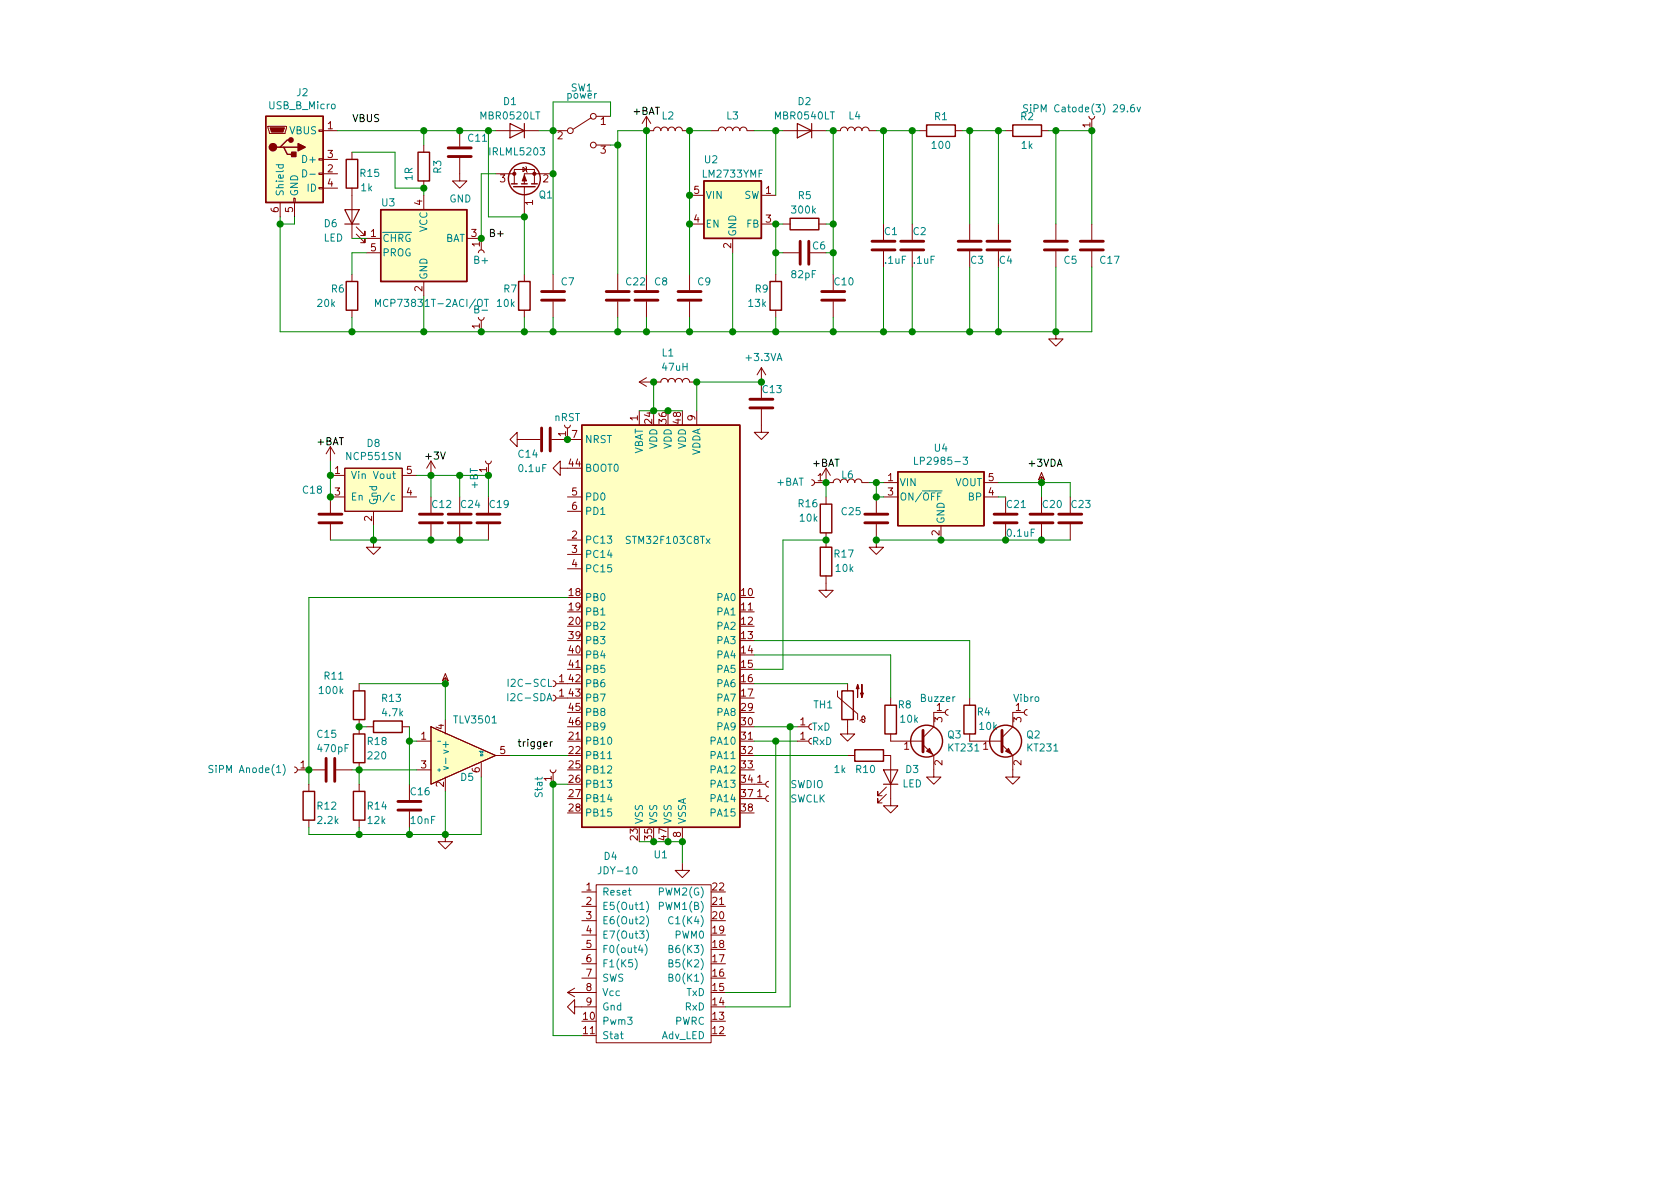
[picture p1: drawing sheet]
<svg xmlns="http://www.w3.org/2000/svg" width="297mm" height="210mm" viewBox="0 0 297 210" stroke-linecap="round" stroke-linejoin="round" font-family="sans-serif">
<g fill="none" stroke="#840000" stroke-width=".25">
<path d="M47 20.6h10.1v15.2h-10.1zM49.5 26h.7l.6 1.3h1.3M50.2 26h2.5M51.4 24.8h-.6l-1.3 1.2h-.6M61.2 28.2h2v5.1h-2zM67.3 37.1h15.2v12.7h-15.2zM73.9 26.9h2v5.1h-2zM90.4 32.5h1M90.8 33h3.8M92.2 32.5h1M94 32.5h1M124.5 32h10.1v10.2h-10.1z"/>
<path d="M139.7 38.6h5.1v2h-5.1zM163.8 22.1h5.1v2h-5.1zM179.1 22.1h5v2h-5zM61.2 49.8h2v5.1h-2zM91.7 49.8h2v5.1h-2zM136.1 49.8h2.1v5.1h-2.1zM102.9 75.2h27.9v71.1h-27.9zM145 96.8h2.1v5h-2.1zM145 89.1h2.1v5.1h-2.1zM158.7 83.4h15.3v9.6h-15.3zM53.6 139.9h2v5.1h-2zM62.5 129.8h2v5.1h-2z"/>
<path d="M62.5 122.2h2v5h-2zM62.5 139.9h2v5.1h-2zM66 127.5h5.1v2h-5.1zM148.8 122.2h2.1v5h-2.1zM151.1 132.6h5.1v2h-5.1zM156.5 124.7h2v5.1h-2zM170.4 124.7h2.1v5.1h-2.1z"/>
<circle cx="92.7" cy="31.6" r="2.82"/>
<circle cx="163.8" cy="131.1" r="2.82"/>
<circle cx="177.8" cy="131.1" r="2.82"/>
</g>
<g fill="none" stroke="#840000" stroke-width=".18">
<path d="M47.4 22.3h3.3v.3l-.3 1h-2.8zM49.5 35.8v2.5M51.9 35h.3v.8h-.3zM52.1 35.8v2.5M56.4 33.1h.7v.3h-.7zM56.4 30.6h.7v.3h-.7zM56.4 28.1h.7v.2h-.7zM56.4 23h.7v.2h-.7zM57.1 30.7h2.6M57.1 23.1h2.6M57.1 28.2h2.6M57.1 33.3h2.6"/>
<path d="M62.2 26.9v1.3M62.2 33.3v8.9M74.9 25.6v1.3M74.9 32v1.3M74.9 34.5v2.6M81.3 27.9v4.1h1.2l-1.2 1.3-1.3-1.3h1.3M81.3 23.1v2.8M87.6 30.7h3.3M87.6 23.1h7.6M90.9 30.7v-.7h3.6v2.5M90.9 30.7v1.8M92.5 29.6l.6 .4-.6 .3z"/>
<path d="M92.7 33v.2M92.7 33.3v5M93 29.5l.1 .1v.7l.1 .2M97.8 30.7h-5.1v1.8M97.8 23.1h2.5M104.5 20.8l-3.2 2.1M105.4 20.6h2.5M105.4 25.6h2.5M114.3 20.6v2.5h1.3a.63 .63 0 0 1 .6-.6 .63 .63 0 0 1 .6 .6 .63 .63 0 0 1 .7-.6 .63 .63 0 0 1 .6 .6 .63 .63 0 0 1 .6-.6 .63 .63 0 0 1 .7 .6 .63 .63 0 0 1 .6-.6 .63 .63 0 0 1 .6 .6h1.3M114.3 20.6l-.8 1.2M114.3 20.6l.8 1.2M121.9 34.5h2.6"/>
<path d="M121.9 39.6h2.6M125.7 23.1h1.3a.63 .63 0 0 1 .6-.6 .63 .63 0 0 1 .7 .6 .63 .63 0 0 1 .6-.6 .63 .63 0 0 1 .6 .6 .63 .63 0 0 1 .7-.6 .63 .63 0 0 1 .6 .6 .63 .63 0 0 1 .6-.6 .63 .63 0 0 1 .7 .6h1.2M134.6 34.5h2.6M134.6 39.6h2.6M138.4 23.1h7.6M138.4 39.6h1.3M144.8 39.6h1.2M147.3 23.1h1.3a.63 .63 0 0 1 .6-.6 .63 .63 0 0 1 .7 .6 .63 .63 0 0 1 .6-.6 .63 .63 0 0 1 .6 .6 .63 .63 0 0 1 .7-.6 .63 .63 0 0 1 .6 .6 .63 .63 0 0 1 .6-.6 .63 .63 0 0 1 .7 .6h1.2M156.2 39.6v2.8M161.3 39.6v2.8M162.6 23.1h1.2M168.9 23.1h1.3"/>
<path d="M171.4 39.6v2.8M176.5 39.6v2.8M177.8 23.1h1.3M184.1 23.1h1.3M186.7 39.6v2.8M192.5 20.6l.1 .3 .4 .2 .3-.1 .2-.4M193 21.1v2M193 39.6v2.8M62.2 48.5v1.3M62.2 54.9v1.2M63 41.4l1.5 1.5v-.7v.7h-.7M63 40.1l1.5 1.6v-.8v.8h-.7"/>
<path d="M64.8 42.2h2.5M64.8 44.7h2.5M74.9 49.8v2.5M82.5 42.2h2.6v2M84.6 44.7l.1-.3 .3-.2 .4 .1 .2 .4M84.6 56.1l.1 .3 .3 .2 .4-.1 .2-.4M85.1 56.7v2M92.7 48.5v1.3M92.7 54.9v1.2M97.8 48.5v2.8M97.8 53.3v2.8M109.2 48.5v2.8"/>
<path d="M109.2 53.3v2.8M114.3 48.5v2.8M114.3 53.3v2.8M121.9 48.5v2.8M121.9 53.3v2.8M129.5 42.2v2.5M137.2 48.5v1.3M137.2 54.9v1.2M138.4 44.7h2.8M147.3 48.5v2.8M147.3 53.3v2.8M156.2 44.4v2.8"/>
<path d="M161.3 44.4v2.8M171.4 44.4v2.8M176.5 44.4v2.8M186.7 58.7v1.2h1.3l-1.3 1.3-1.3-1.3h1.3M186.7 44.4v2.8M193 44.4v2.8M58.4 79v2.5M58.4 79l-.7 1.3M58.4 79l.8 1.3M91.4 77.7v-1.3l-1.2 1.3 1.2 1.3v-1.3h4.1M97.5 77.7h5.4M99.8 75.2l.1 .3 .4 .2 .3-.1 .2-.4"/>
<path d="M100.3 75.7v2M113 67.6h3.8a.63 .63 0 0 1 .7-.7 .63 .63 0 0 1 .6 .7 .63 .63 0 0 1 .6-.7 .63 .63 0 0 1 .7 .7 .63 .63 0 0 1 .6-.7 .63 .63 0 0 1 .6 .7 .63 .63 0 0 1 .7-.7 .63 .63 0 0 1 .6 .7h1.3M113 72.6v2.6M113 67.6l1.3 .7M114.3 66.8l-1.3 .8M123.2 72.6v2.6M134.6 72.4v4h1.3l-1.3 1.3-1.3-1.3h1.3M134.6 65v5.4M134.6 65l-.7 1.3M134.6 65l.8 1.3M58.4 92.7v2.8M58.4 84.1h2.6"/>
<path d="M61 82.8h10.1v7.6h-10.1zM61 87.9h-2.6v2.8M66 95.5v1.3h1.3l-1.3 1.2-1.2-1.2h1.2M66 90.4v2.6M71.1 87.9h2.6M71.1 84.1h2.6M76.2 81.5v2.6M76.2 87.9v2.8M76.2 92.7v2.8M76.2 81.5l-.8 1.3M76.2 81.5l.8 1.3M81.3 87.9v2.8"/>
<path d="M81.3 92.7v2.8M85.9 81.5l.1 .3 .3 .2 .4-.1 .2-.4M86.4 82.1v2M86.4 87.9v2.8M86.4 92.7v2.8M99.1 82.8v-1.3l-1.3 1.3 1.3 1.3v-1.3h1.2M100.3 95.5h2.6M100.3 98h2.6M100.3 87.9h2.6M100.3 90.4h2.6M143.5 84.8l.3 .2 .2 .2-.1 .5-.4 .1M144 85.3h3.3a.63 .63 0 0 1 .7-.6 .63 .63 0 0 1 .6 .6 .63 .63 0 0 1 .6-.6 .63 .63 0 0 1 .7 .6 .63 .63 0 0 1 .6-.6 .63 .63 0 0 1 .6 .6 .63 .63 0 0 1 .7-.6 .63 .63 0 0 1 .6 .6h1.3"/>
<path d="M146 82.8v2.5M146 87.9v1.2M146 94.2v2.6M146 82.8l-.7 1.3M146 82.8l.8 1.3M154.9 92.7v4.1h1.3l-1.3 1.2-1.2-1.2h1.2M154.9 87.9v2.8M156.2 87.9h2.5M156.2 85.3h2.5M166.4 93v2.5M174 87.9h2.5M174 85.3h2.5"/>
<path d="M177.8 87.9v2.8M177.8 92.7v2.8M184.1 84.3v1M184.1 83.6l.6 1.2-.6-.5-.5 .5zM184.1 87.9v2.8M184.1 92.7v2.8M189.2 87.9v2.8M189.2 92.7v2.8M78.7 119.9v1M78.7 119.1l.5 1.3-.5-.5-.5 .5zM100.3 100.6h2.6M146 101.8v2.6h1.3l-1.3 1.3-1.2-1.3h1.2"/>
<path d="M52.1 135.6l.3 .2 .2 .2-.1 .5-.4 .1M52.6 136.1h4.8M54.6 138.7v1.2M59.4 136.1h2.8M63.5 120.9v1.3M63.5 127.2v2.6M63.5 134.9v1.2M63.5 138.7v1.2M64.8 128.5h1.2M71.1 128.5h1.3M72.4 138.7v2.8M73.7 136.1h2.5"/>
<path d="M73.7 131.1h2.5M76.2 128.5l11.4 5.1-11.4 5.1zM78.7 127.2v2.6M78.7 137.4v2.5M85.1 134.9v2.5M87.6 133.6h2.6M97.3 136.1l.1 .3 .3 .2 .4-.1 .2-.4M97.8 120.4l.3 .1 .2 .3-.1 .4-.4 .2M97.8 122.9l.3 .2 .2 .2-.1 .5-.4 .1M97.8 136.7v2M98.3 120.9h2M98.3 123.4h2"/>
<path d="M133.3 138.7h2.1M135.9 138.2l-.3 .1-.2 .3 .1 .4 .4 .2M141 131.1h2M141 128.5h2M143.5 130.6l-.3 .1-.2 .3 .1 .4 .4 .2M148.1 122.2v1l3.5 3v1M149.9 127.2v2.6h-1.3l1.3 1.3 1.2-1.3h-1.2M149.9 133.6h1.2M149.9 120.9v1.3M153 127.1l-.1-.1v-.3l-.3-.1-.2 .2v.8l.2 .2 .3-.2v-.2l-.3-.2-.4 .1-.2 .2M156.2 133.6h1.3v8.9h-1.3l1.3 1.3 1.2-1.3h-1.2M156.7 139.2l-1.5 1.5v-.8v.8h.8"/>
<path d="M157.5 123.4v1.3M157.5 129.8v1.3h5.7M163.2 131.7l1.9 1.9v3.8h1.3l-1.3 1.3-1.3-1.3h1.3M167.1 126h-2v2.5l-1.9 1.9M167.6 125.5l-.3 .1-.2 .3 .1 .4 .4 .2M171.4 123.4v1.3M171.4 129.8v1.3h5.8M177.2 131.7l1.9 1.9v3.8h1.2l-1.2 1.3-1.3-1.3h1.3M181.1 126h-2v2.5l-1.9 1.9M181.6 125.5l-.3 .1-.2 .3 .1 .4 .4 .2M54.6 145v1.3M63.5 145v1.3"/>
<path d="M72.4 143.5v2.8M78.7 147.6v1.2h1.3l-1.3 1.3-1.2-1.3h1.2M102.9 157.7h2.5M105.4 156.5h20.3v27.9h-20.3zM120.6 152.6v1.3h1.3l-1.3 1.3-1.2-1.3h1.2M120.6 146.3v2.5M133.3 141.2h2.1M135.9 140.7l-.3 .1-.2 .3 .1 .4 .4 .2M156.7 140.5l-1.5 1.5v-.8v.8h.8M100.3 175.5h5.1M100.3 175.5l1.3 .8M101.6 178v-1.2l-1.3 1.2 1.3 1.3v-1.3h3.8"/>
<path d="M101.6 174.7l-1.3 .8M102.9 160.3h2.5M102.9 162.8h2.5M102.9 165.3h2.5M102.9 167.9h2.5M102.9 170.4h2.5M102.9 173h2.5"/>
<circle cx="100.8" cy="23.1" r=".51"/>
<circle cx="104.9" cy="20.6" r=".51"/>
<circle cx="104.9" cy="25.6" r=".51"/>
</g>
<g fill="#ffffc2" stroke="#ffffc2" stroke-width=".18">
<path d="M102.9 75.2h27.9v71.1h-27.9z"/>
<path d="M67.3 37.1h15.2v12.7h-15.2z"/>
<path d="M158.7 83.4h15.3v9.6h-15.3z"/>
<path d="M76.2 128.5l11.4 5.1-11.4 5.1z"/>
<path d="M124.5 32h10.1v10.2h-10.1z"/>
<path d="M61 82.8h10.1v7.6h-10.1z"/>
<path d="M47 20.6h10.1v15.2h-10.1z"/>
</g>
<g fill="none" stroke="#008484" stroke-width=".18">
<path d="M181.7 18.6l-.5-.1-.2 .1 .1 .5 .5 .2 .1 .3-.2 .2-.5-.1M200.5 18.5l-.4 .1a.87 .87 0 0 0 0 1.2l.5-.1v-.6l-.5-.1-.2 .2M201 18.9l.3 .9 .4-.9M48.8 29.1h1.3M49.3 29.1v.4l.2 .2 .5-.1v-.5M53.5 30a.64 .64 0 0 1 .7 .7 .64 .64 0 0 1-.7 .6zM54.8 30.8h1M66.4 54.2v-1.3l.4 .9 .5-.9v1.3M85.6 52.9h.8M86 52.9v1.3M161.7 80.8v1.3h.6M165.5 86.8h1.1"/>
<path d="M166.4 87.2h-.6v1.2M170.3 80.8h.8l-.4 .5 .3 .2v.5l-.2 .1-.5-.1M37.6 135.4h-.4l-.2 .1v.3l.5 .3 .1 .3-.2 .2h-.5M50.1 135.2a1.47 1.47 0 0 1 0 1.9M77.4 131.1h.5M78.5 135.5l.8 .3-.8 .3M78.8 134.1v.9M107.4 134.2h.8M114.3 159.4a1.47 1.47 0 0 1 0 1.9M112.3 169.5a1.47 1.47 0 0 1 0 2M113.2 167.1l-.3 .9h.8M114 167a1.47 1.47 0 0 1 0 1.9"/>
<path d="M114.3 161.9a1.47 1.47 0 0 1 0 1.9M114.3 164.5a1.47 1.47 0 0 1 0 1.9M118.3 172.9l.5-.1 .1-.2v-.2l-.6-.1v1.2h.5l.1-.1 .1-.3-.3-.2M118.3 170.3h.5l.1-.2v-.3l-.6-.1v1.3h.5l.1-.1 .1-.3-.3-.3M118.3 167.8l.5-.1 .1-.2v-.2l-.6-.1v1.2h.5l.1-.1 .1-.3-.3-.2M119 162.2a.6 .6 0 0 0-.8 .5 .6 .6 0 0 0 .6 .7l.2-.2M109.7 182.8h.5M109.9 182.4v1.1l.3 .2"/>
</g>
<g fill="#840000" stroke="#840000" stroke-width=".18">
<path d="M92.7 31l.4 1h-.8z"/>
<path d="M177.8 132.8l.5-.5 .5 1z"/>
<path d="M163.8 132.8l.5-.5 .5 1z"/>
<path d="M152.4 121v2.3l-.3-.8h.6l-.3 .8z"/>
<path d="M151.6 121l.3 .8h-.5l.2-.8v2.3z"/>
<path d="M47.8 22.6h2.5l-.3 .8h-2z"/>
<circle cx="94.5" cy="30.7" r=".28"/>
<circle cx="90.9" cy="30.7" r=".28"/>
</g>
<g fill="none" stroke="#840000" stroke-width=".51">
<path d="M79.2 27.7h4.1M79.2 26.2h4.1M95.8 53.1h4M95.8 51.6h4M107.2 53.1h4.1M107.2 51.6h4.1M112.3 53.1h4M112.3 51.6h4M119.9 53.1h4.1M119.9 51.6h4.1M141.5 42.7v4M143 42.7v4"/>
<path d="M145.3 53.1h4.1M145.3 51.6h4.1M154.2 44.2h4M154.2 42.7h4M159.3 44.2h4M159.3 42.7h4M169.4 44.2h4.1M169.4 42.7h4.1M174.5 44.2h4.1M174.5 42.7h4.1M184.7 44.2h4M184.7 42.7h4"/>
<path d="M191 44.2h4.1M191 42.7h4.1M95.8 75.7v4.1M97.3 75.7v4.1M132.6 72.1h4.1M132.6 70.6h4.1M56.4 92.5h4.1M56.4 90.9h4.1M74.2 92.5h4M74.2 90.9h4M79.2 92.5h4.1M79.2 90.9h4.1"/>
<path d="M84.3 92.5h4.1M84.3 90.9h4.1M152.9 92.5h4.1M152.9 90.9h4.1M175.8 92.5h4M175.8 90.9h4M182.1 92.5h4.1M182.1 90.9h4.1M187.2 92.5h4.1M187.2 90.9h4.1M57.7 134.1v4.1M59.2 134.1v4.1"/>
<path d="M163.2 129.2v3.8M177.2 129.2v3.8M70.4 143.3h4M70.4 141.7h4"/>
</g>
<path d="M61 37.1h2.5l-1.3 2.5zM61 39.6h2.5M90.2 21.8l2.5 1.3-2.5 1.3zM92.7 21.8v2.6M141 21.8l2.5 1.3-2.5 1.3zM143.5 21.8v2.6M156.2 136.1h2.5l-1.2 2.6zM156.2 138.7h2.5" fill="none" stroke="#840000" stroke-width=".2"/>
<g fill="#840000" stroke="#840000" stroke-width=".25">
<path d="M51.6 26.9h.7v.8h-.7z"/>
<path d="M52.7 25.4l1.3 .6-1.3 .7z"/>
<circle cx="48.3" cy="26" r=".63"/>
<circle cx="51.4" cy="24.8" r=".38"/>
</g>
<g fill="none" stroke="#008400" stroke-width=".18">
<path d="M49.5 38.3v20.4h143.5v-11.5M52.1 38.3v1.3h-2.6M59.7 23.1h27.9M62.2 26.9h7.6v6.4h5.1v1.2M74.9 23.1v2.5M86.4 23.1v15.2h6.3v10.2M87.6 30.7h-2.5v11.5M95.2 23.1h2.6M107.9 20.6v-2.6h-10.1v30.5M107.9 25.6h1.3M125.7 23.1h-3.8v25.4M133.3 23.1h5.1"/>
<path d="M137.2 23.1v11.4M138.4 39.6h-1.2v8.9M146 23.1h1.3v25.4M146 39.6h1.3M154.9 23.1h7.7M156.2 23.1v16.5M161.3 23.1v16.5M170.2 23.1h7.6M171.4 23.1v16.5M176.5 23.1v16.5M185.4 23.1h7.6v16.5M186.7 23.1v16.5"/>
<path d="M62.2 42.2h2.6M62.2 56.1v2.6M64.8 44.7h-2.6v3.8M74.9 52.3v6.4M92.7 56.1v2.6M97.8 56.1v2.6M109.2 48.5v-25.4h5.1v25.4M109.2 56.1v2.6M114.3 56.1v2.6M121.9 56.1v2.6M129.5 44.7v14M137.2 56.1v2.6"/>
<path d="M137.2 44.7h1.2M146 44.7h1.3M147.3 56.1v2.6M156.2 47.2v11.5M161.3 47.2v11.5M171.4 47.2v11.5M176.5 47.2v11.5M186.7 47.2v11.5M113 72.6h7.6M115.6 67.6v5M134.6 67.6h-11.4v5M58.4 95.5h28"/>
<path d="M58.4 81.5v6.4M66 93v2.5M73.7 84.1h12.7v3.8M76.2 84.1v3.8M81.3 84.1v3.8M146 95.5h-7.6v22.9h-5.1M146 85.3v2.6M153.7 85.3h2.5M154.9 95.5h34.3M154.9 85.3v2.6h1.3M176.5 85.3h12.7v2.6M176.5 87.9h1.3"/>
<path d="M184.1 85.3v2.6M100.3 105.7h-45.7v33M133.3 115.8h24.2v7.6M133.3 113.3h38.1v10.1M62.2 136.1h11.5M63.5 128.5h1.3M63.5 120.9h15.2v6.3M63.5 136.1v2.6M72.4 131.1h1.3M72.4 128.5v10.2M78.7 139.9v7.7M85.1 137.4v10.2h-30.5v-1.3"/>
<path d="M90.2 133.6h10.1M100.3 138.7h-2.5v44.4h5.1M133.3 128.5h7.7M133.3 133.6h16.6M133.3 131.1h7.7M133.3 120.9h16.6M137.2 131.1v44.4h-8.9M139.7 128.5v49.5h-11.4M63.5 146.3v1.3M72.4 146.3v1.3M113 148.8h7.6v3.8"/>
</g>
<path d="M77.9 79.9l.4 1.3 .4-1.3M97.3 131.2v.8M97.7 131.2l-.4 .2" fill="none" stroke="#000" stroke-width=".18"/>
<g fill="#008400" stroke="#008400" stroke-width=".25">
<circle cx="97.8" cy="138.7" r=".51"/>
<circle cx="176.5" cy="23.1" r=".51"/>
<circle cx="72.4" cy="131.1" r=".51"/>
<circle cx="137.2" cy="39.6" r=".51"/>
<circle cx="134.6" cy="67.6" r=".51"/>
<circle cx="171.5" cy="58.7" r=".51"/>
<circle cx="78.7" cy="120.9" r=".51"/>
<circle cx="86.4" cy="84.1" r=".51"/>
<circle cx="81.3" cy="95.5" r=".51"/>
<circle cx="176.5" cy="58.7" r=".51"/>
<circle cx="123.2" cy="67.6" r=".51"/>
<circle cx="137.2" cy="23.1" r=".51"/>
<circle cx="137.2" cy="58.7" r=".51"/>
<circle cx="115.6" cy="67.6" r=".51"/>
<circle cx="121.9" cy="39.6" r=".51"/>
<circle cx="171.5" cy="23.1" r=".51"/>
<circle cx="129.5" cy="58.7" r=".51"/>
<circle cx="161.3" cy="58.7" r=".51"/>
<circle cx="147.3" cy="58.7" r=".51"/>
<circle cx="146.1" cy="95.5" r=".51"/>
<circle cx="139.7" cy="128.5" r=".51"/>
<circle cx="156.2" cy="23.1" r=".51"/>
<circle cx="137.2" cy="131.1" r=".51"/>
<circle cx="156.2" cy="58.7" r=".51"/>
<circle cx="161.3" cy="23.1" r=".51"/>
<circle cx="92.7" cy="38.3" r=".51"/>
<circle cx="74.9" cy="33.3" r=".51"/>
<circle cx="85.1" cy="58.7" r=".51"/>
<circle cx="92.7" cy="58.7" r=".51"/>
<circle cx="97.8" cy="30.7" r=".51"/>
<circle cx="184.2" cy="95.5" r=".51"/>
<circle cx="193" cy="23.1" r=".51"/>
<circle cx="86.4" cy="23.1" r=".51"/>
<circle cx="97.8" cy="23.1" r=".51"/>
<circle cx="109.2" cy="58.7" r=".51"/>
<circle cx="184.2" cy="85.3" r=".51"/>
<circle cx="81.3" cy="23.1" r=".51"/>
<circle cx="121.9" cy="23.1" r=".51"/>
<circle cx="76.2" cy="84.1" r=".51"/>
<circle cx="97.8" cy="58.7" r=".51"/>
<circle cx="154.9" cy="95.5" r=".51"/>
<circle cx="137.2" cy="44.7" r=".51"/>
<circle cx="114.3" cy="23.1" r=".51"/>
<circle cx="114.3" cy="58.7" r=".51"/>
<circle cx="177.8" cy="95.5" r=".51"/>
<circle cx="166.4" cy="95.5" r=".51"/>
<circle cx="147.3" cy="44.7" r=".51"/>
<circle cx="72.4" cy="147.6" r=".51"/>
<circle cx="154.9" cy="85.3" r=".51"/>
<circle cx="154.9" cy="87.9" r=".51"/>
<circle cx="54.6" cy="136.1" r=".51"/>
<circle cx="58.4" cy="84.1" r=".51"/>
<circle cx="85.1" cy="42.2" r=".51"/>
<circle cx="186.7" cy="23.1" r=".51"/>
<circle cx="78.7" cy="147.6" r=".51"/>
<circle cx="118.1" cy="72.6" r=".51"/>
<circle cx="186.7" cy="58.7" r=".51"/>
<circle cx="115.6" cy="72.6" r=".51"/>
<circle cx="100.3" cy="77.7" r=".51"/>
<circle cx="118.1" cy="148.8" r=".51"/>
<circle cx="115.6" cy="148.8" r=".51"/>
<circle cx="120.7" cy="148.8" r=".51"/>
<circle cx="74.9" cy="23.1" r=".51"/>
<circle cx="74.9" cy="58.7" r=".51"/>
<circle cx="62.2" cy="58.7" r=".51"/>
<circle cx="76.2" cy="95.5" r=".51"/>
<circle cx="147.3" cy="23.1" r=".51"/>
<circle cx="66" cy="95.5" r=".51"/>
<circle cx="58.4" cy="87.9" r=".51"/>
<circle cx="81.3" cy="84.1" r=".51"/>
<circle cx="63.5" cy="128.5" r=".51"/>
<circle cx="147.3" cy="39.6" r=".51"/>
<circle cx="63.5" cy="147.6" r=".51"/>
<circle cx="121.9" cy="34.5" r=".51"/>
<circle cx="121.9" cy="58.7" r=".51"/>
<circle cx="63.5" cy="136.1" r=".51"/>
<circle cx="146.1" cy="85.3" r=".51"/>
<circle cx="49.5" cy="39.6" r=".51"/>
<circle cx="109.2" cy="25.6" r=".51"/>
</g>
<g font-size="1.8" fill="#008484">
<text x="52.5" y="17">J2</text>
<text x="100.3" y="17.4">power</text>
<text x="101" y="16.2">SW1</text>
<text x="47.6" y="19.3">USB_B_Micro</text>
<text x="51.2" y="23.7">VBUS</text>
<text x="85.1" y="21.1">MBR0520LT</text>
<text x="89.1" y="18.6">D1</text>
<text x="117.1" y="21.1">L2</text>
<text x="128.5" y="21.1">L3</text>
<text x="137.2" y="21.1">MBR0540LT</text>
<text x="141.1" y="18.6">D2</text>
<text x="150.1" y="21.1">L4</text>
<text x="165.3" y="21.3">R1</text>
<text x="180.5" y="21.3">R2</text>
<text x="182.3" y="19.9">SiPM Catode(3) 29.6v</text>
<text x="53.8" y="28.8">D+</text>
<text x="82.8" y="25.1">C11</text>
<text x="86.8" y="27.5">IRLML5203</text>
<text x="124.6" y="28.9">U2</text>
<text x="164.9" y="26.3">100</text>
<text x="180.6" y="26.3">1k</text>
<text x="50.2" y="34.8" transform="rotate(-90 50.2 34.8)">Shield</text>
<text x="52.7" y="34.8" transform="rotate(-90 52.7 34.8)">GND</text>
<text x="54.4" y="33.9">ID</text>
<text x="63.8" y="31.3">R15</text>
<text x="63.9" y="33.8">1k</text>
<text x="72.9" y="31.9" transform="rotate(-90 72.9 31.9)">1R</text>
<text x="78" y="30.6" transform="rotate(-90 78 30.6)">R3</text>
<text x="79.5" y="35.8">GND</text>
<text x="95.4" y="35.1">Q1</text>
<text x="124.4" y="31.4">LM2733YMF</text>
<text x="124.7" y="35.2">VIN</text>
<text x="131.5" y="35.2">SW</text>
<text x="141.2" y="35.2">R5</text>
<text x="57.4" y="40.2">D6</text>
<text x="67.5" y="36.5">U3</text>
<text x="75.6" y="41.1" transform="rotate(-90 75.6 41.1)">VCC</text>
<text x="124.7" y="40.3">EN</text>
<text x="130.2" y="41.9" transform="rotate(-90 130.2 41.9)">GND</text>
<text x="132" y="40.3">FB</text>
<text x="140.1" y="37.8">300k</text>
<text x="156.4" y="41.6">C1</text>
<text x="161.5" y="41.6">C2</text>
<text x="57.2" y="42.7">LED</text>
<text x="67.6" y="42.8">CHRG</text>
<text x="67.6" y="45.3">PROG</text>
<text x="78.7" y="42.8">BAT</text>
<text x="83.9" y="46.7">B+</text>
<text x="143.7" y="44.1">C6</text>
<text x="156.5" y="46.7">.1uF</text>
<text x="161.6" y="46.7">.1uF</text>
<text x="171.7" y="46.7">C3</text>
<text x="176.7" y="46.7">C4</text>
<text x="188.2" y="46.7">C5</text>
<text x="194.6" y="46.7">C17</text>
<text x="58.6" y="51.7">R6</text>
<text x="75.6" y="49.5" transform="rotate(-90 75.6 49.5)">GND</text>
<text x="89.1" y="51.7">R7</text>
<text x="99.3" y="50.5">C7</text>
<text x="110.8" y="50.5">C22</text>
<text x="115.8" y="50.5">C8</text>
<text x="123.4" y="50.5">C9</text>
<text x="133.6" y="51.7">R9</text>
<text x="140" y="49.2">82pF</text>
<text x="147.6" y="50.5">C10</text>
<text x="56.2" y="54.3">20k</text>
<text x="67.6" y="54.3">MCP73831T-2ACI/OT</text>
<text x="84.2" y="55.4">B-</text>
<text x="88" y="54.3">10k</text>
<text x="132.4" y="54.3">13k</text>
<text x="117.1" y="63">L1</text>
<text x="117.2" y="65.6">47uH</text>
<text x="132" y="63.8">+3.3VA</text>
<text x="134.9" y="69.5">C13</text>
<text x="98" y="74.5">nRST</text>
<text x="61.5" y="81.4">NCP551SN</text>
<text x="64.9" y="79">D8</text>
<text x="91.7" y="80.9">C14</text>
<text x="91.8" y="83.5">0.1uF</text>
<text x="103.4" y="83.4">BOOT0</text>
<text x="103.4" y="78.4">NRST</text>
<text x="113.7" y="80.5" transform="rotate(-90 113.7 80.5)">VBAT</text>
<text x="116.2" y="79.4" transform="rotate(-90 116.2 79.4)">VDD</text>
<text x="118.7" y="79.4" transform="rotate(-90 118.7 79.4)">VDD</text>
<text x="121.3" y="79.4" transform="rotate(-90 121.3 79.4)">VDD</text>
<text x="123.8" y="80.7" transform="rotate(-90 123.8 80.7)">VDDA</text>
<text x="162.5" y="82.2">LP2985-3</text>
<text x="165.3" y="79.9">U4</text>
<text x="53.6" y="87.3">C18</text>
<text x="62" y="84.7">Vin</text>
<text x="62" y="88.5">En</text>
<text x="66.2" y="84.7">Vout</text>
<text x="66.7" y="89.4" transform="rotate(-90 66.7 89.4)">Gnd</text>
<text x="67.5" y="88.5">n/c</text>
<text x="76.5" y="89.8">C12</text>
<text x="81.6" y="89.8">C24</text>
<text x="84.5" y="86.3" transform="rotate(-90 84.5 86.3)">+BT</text>
<text x="86.6" y="89.8">C19</text>
<text x="103.4" y="88.5">PD0</text>
<text x="137.4" y="85.9">+BAT</text>
<text x="141.2" y="89.7">R16</text>
<text x="148.8" y="84.6">L6</text>
<text x="159" y="86">VIN</text>
<text x="159" y="88.5">ON/OFF</text>
<text x="168.8" y="86">VOUT</text>
<text x="171.3" y="88.5">BP</text>
<text x="178.1" y="89.8">C21</text>
<text x="184.4" y="89.8">C20</text>
<text x="189.5" y="89.8">C23</text>
<text x="103.4" y="91.1">PD1</text>
<text x="141.5" y="92.2">10k</text>
<text x="148.9" y="91.1">C25</text>
<text x="167" y="92.7" transform="rotate(-90 167 92.7)">GND</text>
<text x="178.2" y="94.9">0.1uF</text>
<text x="103.4" y="96.1">PC13</text>
<text x="103.4" y="98.7">PC14</text>
<text x="103.4" y="101.2">PC15</text>
<text x="111.1" y="96.2">STM32F103C8Tx</text>
<text x="147.6" y="98.6">R17</text>
<text x="147.9" y="101.1">10k</text>
<text x="103.4" y="106.3">PB0</text>
<text x="126.9" y="106.3">PA0</text>
<text x="103.4" y="108.8">PB1</text>
<text x="103.4" y="111.4">PB2</text>
<text x="103.4" y="113.9">PB3</text>
<text x="126.9" y="108.8">PA1</text>
<text x="126.9" y="111.4">PA2</text>
<text x="126.9" y="113.9">PA3</text>
<text x="103.4" y="116.5">PB4</text>
<text x="103.4" y="119">PB5</text>
<text x="126.9" y="116.5">PA4</text>
<text x="126.9" y="119">PA5</text>
<text x="56.6" y="122.7">100k</text>
<text x="57.4" y="120.2">R11</text>
<text x="67.6" y="124.1">R13</text>
<text x="90.1" y="124">I2C-SDA</text>
<text x="90.2" y="121.5">I2C-SCL</text>
<text x="103.4" y="121.5">PB6</text>
<text x="103.4" y="124.1">PB7</text>
<text x="126.9" y="121.5">PA6</text>
<text x="126.9" y="124.1">PA7</text>
<text x="143.9" y="125.3">TH1</text>
<text x="158.9" y="125.3">R8</text>
<text x="162.9" y="124.1">Buzzer</text>
<text x="179.3" y="124.1">Vibro</text>
<text x="56.2" y="130.5">C15</text>
<text x="65" y="131.7">R18</text>
<text x="67.7" y="126.7">4.7k</text>
<text x="80.4" y="127.9">TLV3501</text>
<text x="103.4" y="131.7">PB10</text>
<text x="103.4" y="126.6">PB8</text>
<text x="103.4" y="129.2">PB9</text>
<text x="125.9" y="131.7">PA10</text>
<text x="126.9" y="126.6">PA8</text>
<text x="126.9" y="129.2">PA9</text>
<text x="143.5" y="129.2">TxD</text>
<text x="143.6" y="131.7">RxD</text>
<text x="159.3" y="127.8">10k</text>
<text x="167.6" y="130.6">Q3</text>
<text x="172.8" y="126.5">R4</text>
<text x="173.3" y="129.1">10k</text>
<text x="181.6" y="130.6">Q2</text>
<text x="37.5" y="136.7">SiPM Anode(1)</text>
<text x="56.3" y="133">470pF</text>
<text x="65.2" y="134.3">220</text>
<text x="79.4" y="132.8" transform="rotate(-90 79.4 132.8)">v+</text>
<text x="103.4" y="134.2">PB11</text>
<text x="103.4" y="136.8">PB12</text>
<text x="125.9" y="134.2">PA11</text>
<text x="125.9" y="136.8">PA12</text>
<text x="147.5" y="136.7">1k</text>
<text x="151.4" y="136.7">R10</text>
<text x="160.2" y="136.7">D3</text>
<text x="167.8" y="132.9">KT231</text>
<text x="181.7" y="132.9">KT231</text>
<text x="56.2" y="143.2">R12</text>
<text x="65" y="143.2">R14</text>
<text x="72.7" y="140.6">C16</text>
<text x="81.5" y="138.1">D5</text>
<text x="95.9" y="140.9" transform="rotate(-90 95.9 140.9)">Stat</text>
<text x="103.4" y="139.3">PB13</text>
<text x="103.4" y="141.9">PB14</text>
<text x="125.9" y="139.3">PA13</text>
<text x="125.9" y="141.9">PA14</text>
<text x="139.6" y="141.9">SWCLK</text>
<text x="139.7" y="139.4">SWDIO</text>
<text x="159.5" y="139.2">LED</text>
<text x="56.3" y="145.7">2.2k</text>
<text x="65.1" y="145.7">12k</text>
<text x="72.7" y="145.7">10nF</text>
<text x="103.4" y="144.4">PB15</text>
<text x="113.7" y="145.8" transform="rotate(-90 113.7 145.8)">VSS</text>
<text x="116.2" y="145.8" transform="rotate(-90 116.2 145.8)">VSS</text>
<text x="118.7" y="145.8" transform="rotate(-90 118.7 145.8)">VSS</text>
<text x="121.3" y="145.8" transform="rotate(-90 121.3 145.8)">VSSA</text>
<text x="125.9" y="144.4">PA15</text>
<text x="106.2" y="154.6">JDY-10</text>
<text x="106.8" y="152.1">D4</text>
<text x="115.7" y="151.8">U1</text>
<text x="106.4" y="158.4">Reset</text>
<text x="106.4" y="160.9">E5(Out1)</text>
<text x="116.9" y="158.4">PWM2(G)</text>
<text x="116.9" y="160.9">PWM1(B)</text>
<text x="106.4" y="163.4">E6(Out2)</text>
<text x="106.4" y="166">E7(Out3)</text>
<text x="119" y="163.4">C1(K4)</text>
<text x="119.4" y="166">PWM0</text>
<text x="106.4" y="168.5">F0(out4)</text>
<text x="106.4" y="171.1">F1(K5)</text>
<text x="106.4" y="173.6">SWS</text>
<text x="119" y="173.6">B0(K1)</text>
<text x="119" y="171.1">B5(K2)</text>
<text x="119" y="168.5">B6(K3)</text>
<text x="106.4" y="176.1">Vcc</text>
<text x="106.4" y="178.7">Gnd</text>
<text x="121.2" y="178.7">RxD</text>
<text x="121.4" y="176.1">TxD</text>
<text x="106.4" y="181.2">Pwm3</text>
<text x="106.4" y="183.8">Stat</text>
<text x="116.8" y="183.8">Adv_LED</text>
<text x="119.3" y="181.2">PWRC</text>
</g>
<g font-size="1.8" fill="#840000">
<text x="57.9" y="22.9">1</text>
<text x="106.2" y="22.1">1</text>
<text x="192.8" y="22.6" transform="rotate(-90 192.8 22.6)">1</text>
<text x="57.9" y="27.9">3</text>
<text x="98.6" y="24.6">2</text>
<text x="106.2" y="27.2">3</text>
<text x="57.9" y="30.5">2</text>
<text x="57.9" y="33">4</text>
<text x="88.4" y="32.3">3</text>
<text x="96" y="32.3">2</text>
<text x="122.7" y="34.3">5</text>
<text x="135.4" y="34.3">1</text>
<text x="49.3" y="37.6" transform="rotate(-90 49.3 37.6)">6</text>
<text x="51.8" y="37.6" transform="rotate(-90 51.8 37.6)">5</text>
<text x="65.6" y="41.9">1</text>
<text x="74.7" y="36.3" transform="rotate(-90 74.7 36.3)">4</text>
<text x="83.3" y="41.9">3</text>
<text x="94.2" y="36.3" transform="rotate(-90 94.2 36.3)">1</text>
<text x="122.7" y="39.4">4</text>
<text x="135.4" y="39.4">3</text>
<text x="65.6" y="44.4">5</text>
<text x="84.8" y="43.6" transform="rotate(-90 84.8 43.6)">1</text>
<text x="129.3" y="43.9" transform="rotate(-90 129.3 43.9)">2</text>
<text x="74.7" y="51.5" transform="rotate(-90 74.7 51.5)">2</text>
<text x="84.8" y="58.1" transform="rotate(-90 84.8 58.1)">1</text>
<text x="100.1" y="77.2" transform="rotate(-90 100.1 77.2)">1</text>
<text x="101.1" y="77.5">7</text>
<text x="112.8" y="74.4" transform="rotate(-90 112.8 74.4)">1</text>
<text x="115.3" y="74.9" transform="rotate(-90 115.3 74.9)">24</text>
<text x="117.9" y="74.9" transform="rotate(-90 117.9 74.9)">36</text>
<text x="120.4" y="74.9" transform="rotate(-90 120.4 74.9)">48</text>
<text x="122.9" y="74.4" transform="rotate(-90 122.9 74.4)">9</text>
<text x="59.2" y="83.8">1</text>
<text x="71.9" y="83.8">5</text>
<text x="86.1" y="83.5" transform="rotate(-90 86.1 83.5)">1</text>
<text x="100.6" y="82.5">44</text>
<text x="59.2" y="87.6">3</text>
<text x="71.9" y="87.6">4</text>
<text x="101.1" y="87.6">5</text>
<text x="144.6" y="85.1">1</text>
<text x="157" y="85.1">1</text>
<text x="157" y="87.6">3</text>
<text x="174.8" y="87.6">4</text>
<text x="174.8" y="85.1">5</text>
<text x="65.8" y="92.2" transform="rotate(-90 65.8 92.2)">2</text>
<text x="101.1" y="95.2">2</text>
<text x="101.1" y="90.2">6</text>
<text x="166.1" y="94.7" transform="rotate(-90 166.1 94.7)">2</text>
<text x="101.1" y="97.8">3</text>
<text x="101.1" y="100.3">4</text>
<text x="100.6" y="105.4">18</text>
<text x="100.6" y="107.9">19</text>
<text x="131.1" y="105.4">10</text>
<text x="131.1" y="107.9">11</text>
<text x="100.6" y="110.5">20</text>
<text x="100.6" y="113">39</text>
<text x="131.1" y="110.5">12</text>
<text x="131.1" y="113">13</text>
<text x="100.6" y="115.6">40</text>
<text x="100.6" y="118.1">41</text>
<text x="131.1" y="115.6">14</text>
<text x="131.1" y="118.1">15</text>
<text x="98.8" y="120.6">1</text>
<text x="98.8" y="123.2">1</text>
<text x="100.6" y="120.6">42</text>
<text x="100.6" y="123.2">43</text>
<text x="100.6" y="125.7">45</text>
<text x="131.1" y="120.6">16</text>
<text x="131.1" y="123.2">17</text>
<text x="131.1" y="125.7">29</text>
<text x="165.6" y="125.7">1</text>
<text x="179.6" y="125.7">1</text>
<text x="74.4" y="130.8">1</text>
<text x="78.5" y="129" transform="rotate(-90 78.5 129)">4</text>
<text x="100.6" y="130.8">21</text>
<text x="100.6" y="128.3">46</text>
<text x="131.1" y="130.8">31</text>
<text x="131.1" y="128.3">30</text>
<text x="141.5" y="128.3">1</text>
<text x="141.5" y="130.8">1</text>
<text x="166.6" y="127.7" transform="rotate(-90 166.6 127.7)">3</text>
<text x="180.6" y="127.7" transform="rotate(-90 180.6 127.7)">3</text>
<text x="53.1" y="135.9">1</text>
<text x="74.4" y="135.9">3</text>
<text x="84.8" y="136.6" transform="rotate(-90 84.8 136.6)">6</text>
<text x="88.4" y="133.3">5</text>
<text x="100.6" y="133.3">22</text>
<text x="100.6" y="135.9">25</text>
<text x="131.1" y="133.3">32</text>
<text x="131.1" y="135.9">33</text>
<text x="159.8" y="132.6">1</text>
<text x="166.6" y="135.4" transform="rotate(-90 166.6 135.4)">2</text>
<text x="173.8" y="132.6">1</text>
<text x="180.6" y="135.4" transform="rotate(-90 180.6 135.4)">2</text>
<text x="78.5" y="139.2" transform="rotate(-90 78.5 139.2)">2</text>
<text x="97.5" y="138.1" transform="rotate(-90 97.5 138.1)">1</text>
<text x="100.6" y="138.4">26</text>
<text x="100.6" y="141">27</text>
<text x="100.6" y="143.5">28</text>
<text x="131.1" y="138.4">34</text>
<text x="131.1" y="141">37</text>
<text x="131.1" y="143.5">38</text>
<text x="133.9" y="138.4">1</text>
<text x="133.9" y="141">1</text>
<text x="112.8" y="148.5" transform="rotate(-90 112.8 148.5)">23</text>
<text x="115.3" y="148.5" transform="rotate(-90 115.3 148.5)">35</text>
<text x="117.9" y="148.5" transform="rotate(-90 117.9 148.5)">47</text>
<text x="120.4" y="148.1" transform="rotate(-90 120.4 148.1)">8</text>
<text x="103.7" y="157.5">1</text>
<text x="103.7" y="160">2</text>
<text x="126" y="160">21</text>
<text x="126" y="157.5">22</text>
<text x="103.7" y="162.6">3</text>
<text x="103.7" y="165.1">4</text>
<text x="103.7" y="167.6">5</text>
<text x="126" y="167.6">18</text>
<text x="126" y="165.1">19</text>
<text x="126" y="162.6">20</text>
<text x="103.7" y="170.2">6</text>
<text x="103.7" y="172.7">7</text>
<text x="126" y="172.7">16</text>
<text x="126" y="170.2">17</text>
<text x="103.7" y="175.3">8</text>
<text x="103.7" y="177.8">9</text>
<text x="126" y="177.8">14</text>
<text x="126" y="175.3">15</text>
<text x="103.2" y="180.3">10</text>
<text x="103.2" y="182.9">11</text>
<text x="126" y="182.9">12</text>
<text x="126" y="180.3">13</text>
</g>
<g font-size="1.8">
<text x="62.2" y="21.6">VBUS</text>
<text x="111.8" y="20.3">+BAT</text>
<text x="86.4" y="41.9">B+</text>
<text x="55.9" y="78.7">+BAT</text>
<text x="74.9" y="81.3">+3V</text>
<text x="143.5" y="82.5">+BAT</text>
<text x="181.6" y="82.5">+3VDA</text>
<text x="91.4" y="132.1">trigger</text>
</g>
<g font-size=".9" fill="#008484">
<text x="77.2" y="136.4">+</text>
<text x="85.4" y="133.9" transform="rotate(-90 85.4 133.9)">sd</text>
</g>
</svg>
